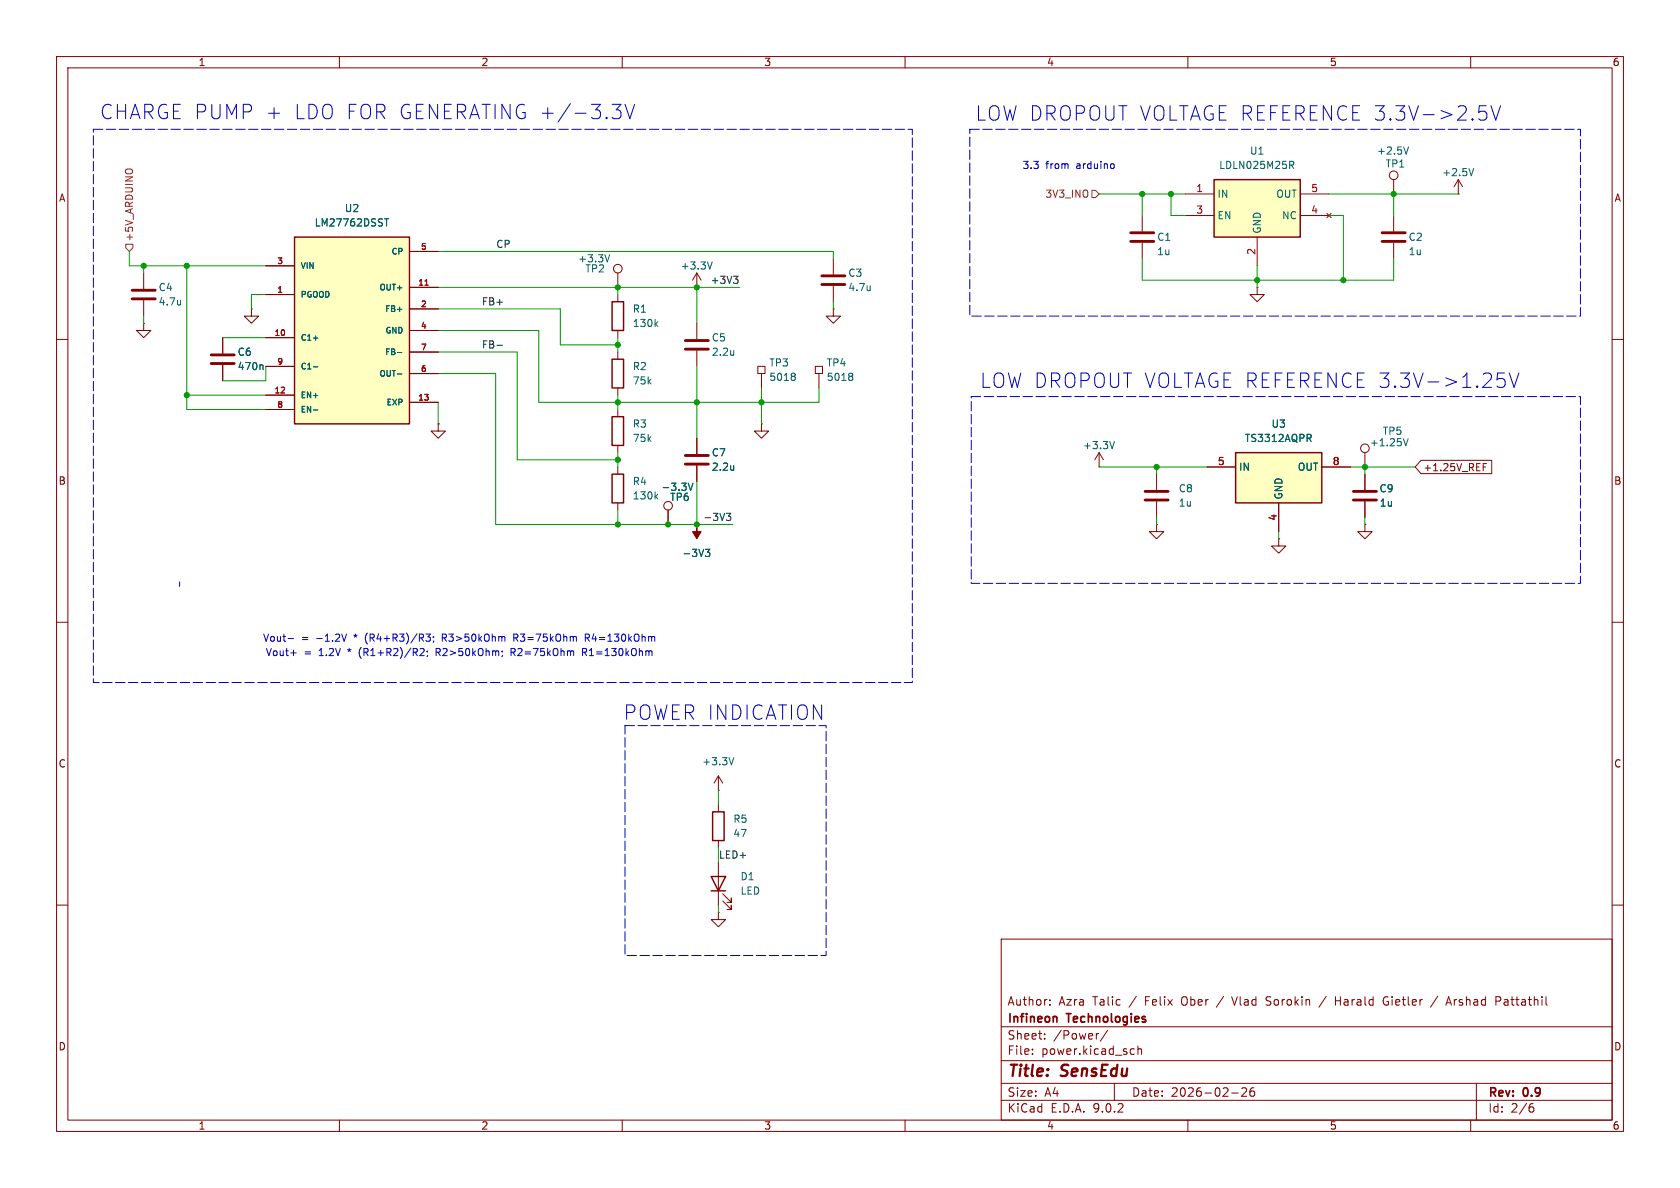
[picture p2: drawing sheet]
<svg xmlns="http://www.w3.org/2000/svg" width="297mm" height="210mm" viewBox="0 0 297 210" stroke-linecap="round" stroke-linejoin="round" font-family="sans-serif">
<g fill="none" stroke="#840000" stroke-width=".18">
<path d="M10 10h277v190h-277zM12 12h273v186h-273zM60 10v2M110 10v2M160 10v2M210 10v2M260 10v2M10 60h2M285 60h2M226.1 95.3v1.2h1.2l-1.2 1.3-1.3-1.3h1.3M226.1 95.3h.1M10 110h2"/>
<path d="M285 110h2M10 160h2M177 166h108v32h-108zM185.6 177.6v.1M185.6 176.8v.1M217.7 176.2l.5 1.5M223.8 177.6l.6 .1M224.1 176.2l-.3 .3 .1 .3 .2 .1M234.5 176.1l-1.3 2M236.1 176.2v1.5M236.1 176.9h.9M245.2 177.1h.3"/>
<path d="M245.2 176.2a.75 .75 0 0 0-.7 .7 .75 .75 0 0 0 .7 .8l.2-.1M254.2 176.1l-1.3 2M255.6 177.7l.5-1.5 .5 1.5M255.7 177.3h.8M264.5 176.2h.5l.3 .3-.1 .4-.7 .1M285 160h2M60 198v2M110 198v2M160 198v2M177 194.5h108M177 191.5h108M177 187.5h108"/>
<path d="M177 181.5h108M182.5 186.3v.1M182.5 185.5v.1M184.7 183.6v.1M184.7 182.8v.1M194.2 182.7l-.2 .1M195.8 182.1l-1.3 2M197 191.5v3M200.1 185.4l.4 .1M200.5 186.3l-.4 .1M201.2 185.5l.2-.1 .3 .1 .1 .9M201.2 184.9v1.5"/>
<path d="M210 198v2M217.7 193.2h1.2M219.5 192.4l.6-.1 .2 .1 .1 .3-.9 1.1h.9M221.7 192.3a.59 .59 0 0 0-.7 .6v.6l.1 .2 .4 .1 .2-.1 .1-.5-.1-.3h-.5l-.2 .3M260 198v2M261 191.5v6.5M270.6 195.7h.4l.2 .3-.1 .5-.5 .1M271 195.1l-.4 .1"/>
</g>
<path d="M186.6 179.7l.2 .2v.8" fill="none" stroke="#840000" stroke-width=".3"/>
<path d="M218.4 80h15.3v8.9h-15.3z" fill="#ffffc2"/>
<path d="M218.4 80h15.3v8.9h-15.3zM125.7 154.9h2.6l-1.3 2.6zM125.7 157.5h2.6M126 143.5h2v5.1h-2z" fill="none" stroke="#840000" stroke-width=".25"/>
<g fill="none" stroke="#840000" stroke-width=".18">
<path d="M25.4 57.2v1.2h1.3l-1.3 1.3-1.3-1.3h1.3M25.4 57.2h.1M25.4 48.3v2.8M25.4 53.1v2.8M109.2 48.3v2.5M123.2 50.8h.1M123.2 48.3v2.5M123.2 57.2v2.7M123.2 48.3l-.8 1.2M123.2 48.3l.8 1.2M77.5 74.9v1.3h1.2l-1.2 1.3-1.3-1.3h1.3M77.5 74.9h.1"/>
<path d="M123.2 62v2.8M134.6 74.9v1.3h1.3l-1.3 1.3-1.3-1.3h1.3M134.6 74.9h.1M123.2 92.7h.1M204.5 92.7v1.3h1.2l-1.2 1.3-1.3-1.3h1.3M204.5 92.7h.1M204.5 83.8v2.8M204.5 88.6v2.8M213.4 82.6h5M226.1 88.9v5.1M233.7 82.6h5.1M127 139.7h.1"/>
<path d="M127 137.2v2.5M127 137.2l-.8 1.2M127 137.2l.8 1.2M127 142.2v1.3M127 148.6v1.3M127 152.4v7.6M127.8 159.3l1.5 1.5v-.8v.8h-.8M127.8 158l1.5 1.5v-.7v.7h-.8M127 161.3v1.3h1.3l-1.3 1.2-1.3-1.2h1.3M127 161.3h.1"/>
<circle cx="109.2" cy="47.5" r=".76"/>
</g>
<path d="M31.9 53.1v.8M31.9 53.8v.1M107.8 45l-.4 1.3M125.9 46.3l-.4 1.3M129.7 62v.8M129.7 62.7h.1M231.4 77.4l.4 .6M231.7 76.8l.1 .2-.1 .4M124.7 97.1h.8l-.4 .5 .3 .1v.5l-.2 .2-.4-.1M129.7 133.9l-.4 1.3" fill="none" stroke="#006464" stroke-width=".18"/>
<path d="M23.4 51.3h4M23.4 52.8h4M121.2 60.2h4M121.2 61.7h4M202.4 86.9h4.1M202.4 88.4h4.1" fill="none" stroke="#840000" stroke-width=".51"/>
<path d="M123.2 92.7v1.3h.8l-.8 1.3-.8-1.3h.8z" fill="#840000" stroke="#840000" stroke-width=".18"/>
<path d="M52.1 41.9h20.3v33h-20.3z" fill="#ffffc2"/>
<path d="M52.1 41.9h20.3v33h-20.3zM108.2 53.3h2v5.1h-2zM108.2 63.5h2v5.1h-2z" fill="none" stroke="#840000" stroke-width=".25"/>
<g fill="none" stroke="#840000" stroke-width=".18">
<path d="M201.9 38.1v2.8M246.4 38.1v2.8M257.8 34.3h.1M257.8 31.8l-.8 1.2M257.8 31.8l.8 1.2M257.8 31.8v2.5M39.4 59.7v2.8M44.4 54.6v1.3h1.3l-1.3 1.3-1.2-1.3h1.2M44.4 54.6h.1M47 47h5.1M47 59.7h5.1M47 52.1h5.1"/>
<path d="M72.4 44.5h5.1M72.4 54.6h5.1M72.4 58.4h5.1M72.4 50.8h5.1M109.2 52.1v1.2M109.2 58.4v1.3M201.9 42.9v2.8M222.2 50.8v1.3h1.3l-1.3 1.2-1.2-1.2h1.2M222.2 50.8h.1M246.4 42.9v2.8M39.4 64.5v2.8M47 64.8h5.1"/>
<path d="M47 69.9h5.1M47 72.4h5.1M72.4 62.2h5.1M72.4 66h5.1M72.4 71.1h5.1M109.2 62.2v1.3M109.2 68.6v1.3M123.2 77.5v2.8M123.2 82.3v2.8M194.3 82.6h.1M194.3 80l-.8 1.3M194.3 80l.8 1.3"/>
<path d="M194.3 80v2.6M241.3 80v2.6"/>
<circle cx="241.3" cy="79.2" r=".76"/>
</g>
<g fill="none" stroke="#006464" stroke-width=".18">
<path d="M68 38.7h.7M68.3 38.7v1.2M260.5 29.8l-.4 1.3M55.4 59.8h.8M115.9 57.2l.4 .5M116.3 56.9l-.5 .5M46.3 64.5l.2 .2v.6M55.4 64.8h.8M55.4 72.5h.8M70.3 62.3h.7M70.3 66.1h.7M197 78l-.4 1.3"/>
<path d="M248.1 77.5l.4 1.3 .4-1.3M129.7 82.3v.8M129.7 83v.1"/>
</g>
<path d="M75.1 50.4h.6" fill="none" stroke="#a90000" stroke-width=".18"/>
<path d="M199.9 41.1h4.1M199.9 42.7h4.1M244.3 41.1h4.1M244.3 42.7h4.1M37.3 62.7h4.1M37.3 64.3h4.1M121.2 80.5h4M121.2 82h4" fill="none" stroke="#840000" stroke-width=".51"/>
<path d="M214.6 31.8h15.3v10.1h-15.3z" fill="#ffffc2"/>
<path d="M214.6 31.8h15.3v10.1h-15.3zM108.2 73.7h2v5h-2zM108.2 83.8h2v5.1h-2z" fill="none" stroke="#840000" stroke-width=".25"/>
<g fill="none" stroke="#840000" stroke-width=".18">
<path d="M209.5 34.3h5.1M209.5 38.1h5.1M229.9 34.3h5M229.9 38.1h5M234.6 37.7l.7 .8M235.3 37.7l-.7 .8M246.4 31.8v2.5M39.4 59.7v2.8M47 47h5.1M47 59.7h5.1M47 52.1h5.1M72.4 44.5h5.1"/>
<path d="M72.4 54.6h5.1M72.4 58.4h5.1M72.4 50.8h5.1M147.3 54.6v1.3h1.3l-1.3 1.3-1.3-1.3h1.3M147.3 54.6h.1M147.3 45.7v2.8M147.3 50.5v2.8M222.2 41.9v5.1M39.4 64.5v2.8M47 64.8h5.1M47 69.9h5.1M47 72.4h5.1"/>
<path d="M72.4 62.2h5.1M72.4 66h5.1M72.4 71.1h5.1M77.5 74.9h.1M109.2 72.4v1.3M109.2 78.7v1.3M123.2 77.5v2.8M134 64.8h1.2v1.2h-1.2zM134.6 66v2.6M144.1 64.8h1.3v1.2h-1.3zM144.8 66v2.6M109.2 82.6v1.2"/>
<path d="M109.2 88.9v1.3M118.1 90.2v2.5M123.2 92.7h.1M123.2 82.3v2.8M213.4 82.6h5M226.1 88.9v5.1M233.7 82.6h5.1M241.3 92.7v1.3h1.3l-1.3 1.3-1.3-1.3h1.3M241.3 92.7h.1M241.3 83.8v2.8M241.3 88.6v2.8M251.2 81.4h12.5v2.3h-12.5l-1-1.1z"/>
<path d="M262.2 82.6h.4M262.2 82h.6"/>
<circle cx="246.4" cy="31" r=".76"/>
<circle cx="118.1" cy="89.4" r=".76"/>
</g>
<g fill="none" stroke="#006464" stroke-width=".18">
<path d="M68 38.7h.7M68.3 38.7v1.2M228 28.5h.5l.2 .3-.1 .3-.6 .1M228.3 29.2l.4 .6M249 26l-.4 1.2M55.4 59.8h.8M153.8 50.5v.9M153.8 51.3h.1M46.3 64.5l.2 .2v.6M55.4 64.8h.8M55.4 72.5h.8M70.3 62.3h.7"/>
<path d="M70.3 66.1h.7M140.4 66l.2 .2-.2 .3 .2 .3v.2l-.2 .2M150.5 66l.3 .2-.3 .3 .3 .3v.2l-.3 .2M231.4 77.4l.4 .6M231.7 76.8l.1 .2-.1 .4M115.9 87.7l.4 .5M116.3 87.4l-.5 .4M121.7 85.4l.4 1.3 .4-1.3M124.7 97.1h.8l-.4 .5 .3 .1v.5l-.2 .2-.4-.1M129.7 82.3v.8M129.7 83v.1"/>
</g>
<path d="M145.3 48.8h4.1M145.3 50.3h4.1M239.3 88.4h4M239.3 86.9h4" fill="none" stroke="#840000" stroke-width=".51"/>
<path d="M22.4 29.9h.9M193 33.7h.7l.6 .6-.6 .6h-.7zM22.2 43.2h1.3v.6l-.6 .7-.7-.7z" fill="none" stroke="#725600" stroke-width=".18"/>
<path d="M129.7 48.8h.8l-.5 .5M130.2 49.3l.3 .3v.3l-.3 .2M87.9 61h.9M128.4 90.7h.8l-.4 .5 .3 .1v.6l-.1 .1-.5-.1" fill="none" stroke="#0f0f0f" stroke-width=".18"/>
<g fill="none" stroke="#0000c2" stroke-width=".18">
<path d="M108.2 18.4h1.6l-.9 1a.69 .69 0 0 1 .9 .5v.6l-.3 .4-.2 .1h-.7l-.4-.3M110.5 18.4l.8 2.6 .9-2.6M261.5 18.7h1.2M261.5 19.8l.9-.1 .5 .4v.7l-.3 .3-.2 .1-.9-.1M263.6 18.7l.8 2.5 .9-2.5M196.7 28.9l.3 .3v.4l-.3 .2M266 65.9h-1.2l-.2 1.3 .4-.3 .9 .1 .2 .4-.1 .8-.4 .3h-.6l-.4-.3M266.8 65.9l.9 2.6 .8-2.6M31.7 102.9v.8M50.9 112.9h1M51.4 115.4h1M60.4 112.1l.4 1.3 .5-1.3"/>
<path d="M74.3 114.7l.4-.1 .3 .4-.8 .9h.8M75.3 112.1h.8l-.4 .5 .3 .1v.5l-.2 .2-.4-.1M75.5 115.1v.1M75.6 115.8l-.1 .3M76.6 112.6v.1M76.7 113.3l-.1 .2M77.1 115.3h.5M77.6 114.6h-.5v1.3M78.2 112.8h.5M78.7 112.1h-.5v1.3M88.8 115.1v.1M88.8 115.8l-.1 .3"/>
<path d="M90.4 115.3h.4M90.7 115.3l.4 .6M90.8 114.6h-.4v1.3M90.8 112.8h.5M91.1 112.8l.5 .6M91.3 112.1h-.5v1.3M103.3 115.3l.4 .6M103.6 114.7l-.6-.1v1.3M103.6 115.2l-.6 .1M103.8 112.8l.4 .6M104.1 112.2l-.6-.1v1.3M104.1 112.7l-.6 .1"/>
</g>
<g fill="none" stroke="#009600" stroke-width=".18">
<path d="M194.3 34.3h15.2M201.9 34.3v3.8M207 34.3v3.8h2.5M234.9 38.1h2.6v11.4M234.9 34.3h22.9M246.4 34.3v3.8M22.9 44.5v2.5h24.1M25.4 47v1.3M25.4 55.9v1.3M33 47v25.4h14M39.4 59.7h7.6M47 52.1h-2.6v2.5"/>
<path d="M77.5 58.4h17.7v12.7h49.6v-2.5M77.5 54.6h21.6v6.4h10.1M77.5 50.8h53.3M77.5 44.5h69.8v1.2M109.2 50.8v1.3M109.2 59.7v2.5M123.2 50.8v6.4M147.3 53.3v1.3M201.9 45.7v3.8h44.5v-3.8M222.2 47v3.8M33 69.9h14M47 64.8v2.5h-7.6"/>
<path d="M77.5 62.2h13.9v19.1h17.8M77.5 66h10.1v26.7h41.9M77.5 71.1v3.8M109.2 69.9v2.5M123.2 64.8v12.7M134.6 68.6v6.3M109.2 80v2.6M109.2 90.2v2.5M123.2 85.1v7.6M194.3 82.6h19.1M204.5 82.6v1.2M204.5 91.4v1.3"/>
<path d="M226.1 94v1.3M238.8 82.6h11.4M241.3 82.6v1.2M241.3 91.4v1.3M127 139.7v2.5M127 149.9v2.5M127 160v1.3"/>
</g>
<path d="M16.5 22.9h144.8v97.8h-144.8zM171.4 22.9h108v33h-108zM171.7 70.1h107.7v33h-107.7zM110.5 128.3h35.5v40.6h-35.5z" fill="none" stroke="#0000c2" stroke-width=".18" stroke-dasharray="1.7 .6"/>
<path d="M75.1 50.4h.6" fill="none" stroke="#a90000" stroke-width=".18"/>
<g fill="#009600" stroke="#009600" stroke-width=".18">
<circle cx="222.2" cy="49.5" r=".46"/>
<circle cx="246.4" cy="34.3" r=".46"/>
<circle cx="237.5" cy="49.5" r=".46"/>
<circle cx="241.3" cy="82.6" r=".46"/>
<circle cx="204.5" cy="82.6" r=".46"/>
<circle cx="109.2" cy="50.8" r=".46"/>
<circle cx="109.2" cy="61" r=".46"/>
<circle cx="25.4" cy="47" r=".46"/>
<circle cx="33" cy="47" r=".46"/>
<circle cx="33" cy="69.9" r=".46"/>
<circle cx="207" cy="34.3" r=".46"/>
<circle cx="123.2" cy="50.8" r=".46"/>
<circle cx="201.9" cy="34.3" r=".46"/>
<circle cx="134.6" cy="71.1" r=".46"/>
<circle cx="123.2" cy="71.1" r=".46"/>
<circle cx="123.2" cy="92.7" r=".46"/>
<circle cx="118.1" cy="92.7" r=".46"/>
<circle cx="109.2" cy="92.7" r=".46"/>
<circle cx="109.2" cy="81.3" r=".46"/>
<circle cx="109.2" cy="71.1" r=".46"/>
</g>
<g font-size="3.5" fill="#0000c2">
<text x="17.6" y="21.3">CHARGE PUMP +</text>
<text x="51.9" y="21.3">LDO FOR GENERATING +/-3.3V</text>
<text x="172.4" y="21.6">LOW DROPOUT VOLTAGE REFERENCE 3.3V-&gt;2.5V</text>
<text x="173.2" y="68.8">LOW DROPOUT VOLTAGE REFERENCE 3.3V-&gt;1.25V</text>
<text x="110.2" y="127.5">POWER INDICATION</text>
</g>
<g font-size="2.8" fill="#840000">
<text x="178" y="190.9">Title:</text>
<text x="187.7" y="190.9">SensEdu</text>
</g>
<g font-size="2.1" fill="#840000">
<text x="178" y="178">Author:</text>
<text x="187.2" y="178">Azra</text>
<text x="193.2" y="178">Talic</text>
<text x="199.8" y="178">/</text>
<text x="202.7" y="178">Felix</text>
<text x="209.3" y="178">Ober</text>
<text x="215.7" y="178">/</text>
<text x="218.6" y="178">Vlad</text>
<text x="224.7" y="178">Sorokin</text>
<text x="237.2" y="178">Harald</text>
<text x="245.9" y="178">Gietler</text>
<text x="257.4" y="178">Arshad</text>
<text x="266.2" y="178">Pattathil</text>
<text x="178" y="184">Sheet:</text>
<text x="178" y="181.2">Infineon</text>
<text x="186.2" y="184">/Power/</text>
<text x="188.7" y="181.2">Technologies</text>
<text x="178" y="186.7">File:</text>
<text x="184.1" y="186.7">power.kicad_sch</text>
<text x="178" y="196.9">KiCad</text>
<text x="178" y="194.1">Size:</text>
<text x="184.7" y="194.1">A4</text>
<text x="185.7" y="196.9">E.D.A.</text>
<text x="193.3" y="196.9">9.0.2</text>
<text x="200" y="194.1">Date:</text>
<text x="207" y="194.1">2026-02-26</text>
<text x="263" y="194.3">Rev:</text>
<text x="263" y="196.9">Id:</text>
<text x="267.1" y="196.9">2/6</text>
<text x="269.4" y="194.3">0.9</text>
</g>
<g font-size="1.8" fill="#840000">
<text x="35" y="11.9">1</text>
<text x="85" y="11.9">2</text>
<text x="135" y="11.9">3</text>
<text x="185" y="11.9">4</text>
<text x="235" y="11.9">5</text>
<text x="285" y="11.9">6</text>
<text x="10.3" y="35.9">A</text>
<text x="285.3" y="35.9">A</text>
<text x="251.5" y="83.5">+1.25V_REF</text>
<text x="10.3" y="85.9">B</text>
<text x="285.3" y="85.9">B</text>
<text x="10.3" y="135.9">C</text>
<text x="285.3" y="135.9">C</text>
<text x="10.3" y="185.9">D</text>
<text x="285.3" y="185.9">D</text>
<text x="35" y="199.9">1</text>
<text x="85" y="199.9">2</text>
<text x="135" y="199.9">3</text>
<text x="185" y="199.9">4</text>
<text x="235" y="199.9">5</text>
<text x="285" y="199.9">6</text>
</g>
<g font-size="1.8" fill="#006464">
<text x="220.9" y="27.5">U1</text>
<text x="243.3" y="27.5">+2.5V</text>
<text x="244.9" y="29.8">TP1</text>
<text x="215.1" y="35.2">IN</text>
<text x="215.4" y="30.1">LDLN025M25R</text>
<text x="225.5" y="35.2">OUT</text>
<text x="254.9" y="31.3">+2.5V</text>
<text x="55.5" y="40.2">LM27762DSST</text>
<text x="60.9" y="37.7">U2</text>
<text x="215.1" y="39">EN</text>
<text x="223.1" y="41.4" transform="rotate(-90 223.1 41.4)">GND</text>
<text x="226.6" y="39">NC</text>
<text x="102.1" y="46.6">+3.3V</text>
<text x="120.2" y="47.9">+3.3V</text>
<text x="204.5" y="42.8">C1</text>
<text x="204.5" y="45.3">1u</text>
<text x="248.9" y="42.8">C2</text>
<text x="248.9" y="45.3">1u</text>
<text x="27.9" y="51.7">C4</text>
<text x="103.4" y="48.4">TP2</text>
<text x="149.9" y="49.1">C3</text>
<text x="149.9" y="51.7">4.7u</text>
<text x="27.9" y="54.2">4.7u</text>
<text x="111.8" y="55.5">R1</text>
<text x="111.8" y="58">130k</text>
<text x="41.9" y="63.1">C6</text>
<text x="41.9" y="65.6">470n</text>
<text x="111.8" y="65.6">R2</text>
<text x="125.7" y="60.6">C5</text>
<text x="125.7" y="63.1">2.2u</text>
<text x="135.9" y="65">TP3</text>
<text x="146.1" y="65">TP4</text>
<text x="111.8" y="68.2">75k</text>
<text x="135.9" y="67.5">5018</text>
<text x="146.1" y="67.5">5018</text>
<text x="111.8" y="75.8">R3</text>
<text x="224.7" y="75.8">U3</text>
<text x="244.4" y="77.1">TP5</text>
<text x="111.8" y="78.3">75k</text>
<text x="125.7" y="80.9">C7</text>
<text x="125.7" y="83.4">2.2u</text>
<text x="191.4" y="79.6">+3.3V</text>
<text x="218.9" y="83.4">IN</text>
<text x="220" y="78.3">TS3312AQPR</text>
<text x="229.3" y="83.4">OUT</text>
<text x="242.1" y="79.1">+1.25V</text>
<text x="111.8" y="86">R4</text>
<text x="111.8" y="88.5">130k</text>
<text x="116.8" y="87">-3.3V</text>
<text x="118.4" y="88.7">TP6</text>
<text x="208.3" y="87.2">C8</text>
<text x="208.3" y="89.8">1u</text>
<text x="226.9" y="88.4" transform="rotate(-90 226.9 88.4)">GND</text>
<text x="243.8" y="87.2">C9</text>
<text x="243.8" y="89.8">1u</text>
<text x="120.5" y="98.7">-3V3</text>
<text x="124.1" y="135.5">+3.3V</text>
<text x="129.5" y="145.6">R5</text>
<text x="129.5" y="148.2">47</text>
<text x="130.8" y="155.8">D1</text>
<text x="130.8" y="158.3">LED</text>
</g>
<g font-size="1.8" fill="#0000c2">
<text x="180.7" y="30.1">3.3</text>
<text x="184.9" y="30.1">from</text>
<text x="190.4" y="30.1">arduino</text>
<text x="46.4" y="113.6">Vout-</text>
<text x="53.3" y="113.6">=</text>
<text x="56" y="113.6">-1.2V</text>
<text x="62.9" y="113.6">*</text>
<text x="65" y="113.6">(R4+R3)/R3;</text>
<text x="78.8" y="113.6">R3&gt;50kOhm</text>
<text x="91.7" y="113.6">R3=75kOhm</text>
<text x="104.5" y="113.6">R4=130kOhm</text>
<text x="46.9" y="116.2">Vout+</text>
<text x="53.7" y="116.2">=</text>
<text x="56.5" y="116.2">1.2V</text>
<text x="61.8" y="116.2">*</text>
<text x="63.9" y="116.2">(R1+R2)/R2;</text>
<text x="77.7" y="116.2">R2&gt;50kOhm;</text>
<text x="91.2" y="116.2">R2=75kOhm</text>
<text x="104" y="116.2">R1=130kOhm</text>
</g>
<g font-size="1.8" fill="#725600">
<text x="184.7" y="35.2">3V3_INO</text>
<text x="23.7" y="42.8" transform="rotate(-90 23.7 42.8)">+5V_ARDUINO</text>
</g>
<g font-size="1.8" fill="#a90000">
<text x="211.4" y="34">1</text>
<text x="231.7" y="34">5</text>
<text x="211.4" y="37.8">3</text>
<text x="231.7" y="37.8">4</text>
<text x="222" y="45.2" transform="rotate(-90 222 45.2)">2</text>
<text x="215.2" y="82.3">5</text>
<text x="235.5" y="82.3">8</text>
<text x="225.8" y="92.1" transform="rotate(-90 225.8 92.1)">4</text>
</g>
<g font-size="1.8" fill="#0f0f0f">
<text x="87.6" y="43.9">CP</text>
<text x="125.5" y="50.3">+3V3</text>
<text x="85.1" y="54.1">FB+</text>
<text x="85.1" y="61.7">FB-</text>
<text x="124.3" y="92.2">-3V3</text>
<text x="127" y="151.9">LED+</text>
</g>
<g font-size="1.4" fill="#a90000">
<text x="48.9" y="46.7">3</text>
<text x="74.3" y="44.2">5</text>
<text x="48.9" y="51.8">1</text>
<text x="73.8" y="50.5">11</text>
<text x="48.4" y="59.4">10</text>
<text x="74.3" y="54.4">2</text>
<text x="74.3" y="58.2">4</text>
<text x="48.9" y="64.5">9</text>
<text x="74.3" y="62">7</text>
<text x="74.3" y="65.8">6</text>
<text x="48.4" y="69.6">12</text>
<text x="73.8" y="70.9">13</text>
<text x="48.9" y="72.1">8</text>
</g>
<g font-size="1.4" fill="#006464">
<text x="53.1" y="47.7">VIN</text>
<text x="69.1" y="45.2">CP</text>
<text x="53.1" y="52.8">PGOOD</text>
<text x="67" y="51.5">OUT+</text>
<text x="68" y="55.3">FB+</text>
<text x="68" y="59.2">GND</text>
<text x="53.1" y="60.4">C1+</text>
<text x="53.1" y="65.5">C1-</text>
<text x="68" y="63">FB-</text>
<text x="53.1" y="70.6">EN+</text>
<text x="67" y="66.8">OUT-</text>
<text x="68.2" y="71.9">EXP</text>
<text x="53.1" y="73.1">EN-</text>
</g>
</svg>
